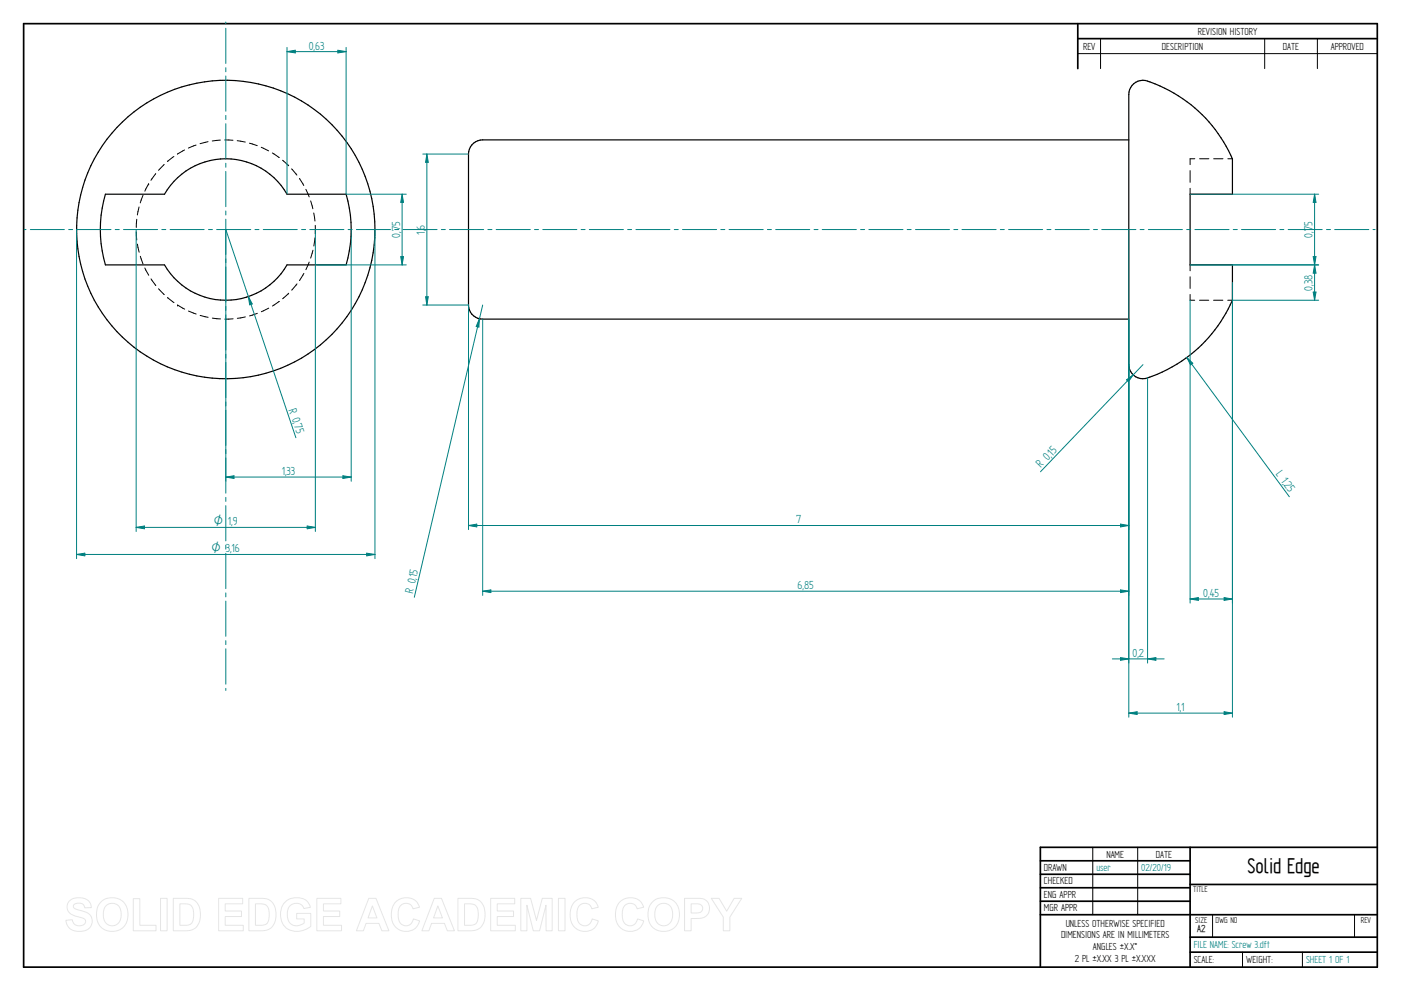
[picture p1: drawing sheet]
<svg xmlns="http://www.w3.org/2000/svg" width="594mm" height="420mm" viewBox="0 0 594 420" stroke-linecap="round" stroke-linejoin="round" font-family="sans-serif">
<g fill="none" stroke="#000" stroke-width=".72">
<path d="M10 10h574v400h-574zM457 10v19.1M457 16.4h127M504.6 359.2v50.8M584 359.2h-142.9v50.8M441.1 365h63.5M441.1 370.7h63.5M441.1 376.4h63.5M504.6 375h79.4M441.1 382.1h63.5M441.1 387.8h142.9M504.6 397.3h79.4"/>
<path d="M504.6 403.7h79.4"/>
</g>
<g fill="none" stroke="#000" stroke-width=".42">
<path d="M466.7 16.4v12.7M536.3 16.4v12.7M558.6 16.4v12.7M457 22.7h127M93.5 59.4l-3.5 .4M95.3 59.4l3.5 .1M100.6 59.6l3.4 .6M63 77.9h.1M63 77.9l-1.6 3.2M66 73.6l-2 2.9M69.6 69.7l-2.4 2.5M73.7 66.3l-2.7 2.2"/>
<path d="M75.3 65.3h-.1M78.3 63.6l-3 1.7M83.1 61.5l-3.2 1.3M88.2 60.1l-3.4 .8M105.8 60.7l3.3 1.1M110.8 62.4l3.1 1.6M115.5 64.9l2.9 1.9M119.8 67.9l2.6 2.4M123.6 71.6l2.3 2.7M127 75.7l1.8 3M504.6 72.3v5M504.6 79.8v2.5"/>
<path d="M506.6 67.3h-2v2.5M508.7 67.3h3.9M514.6 67.3h4M520.7 67.3h1.9M57.8 98.3l.2 3.4M58 93l-.2 3.4M59 87.8l-.8 3.3M60.7 82.7l-1.2 3.3M129.7 80.3l1.4 3.2M131.7 85.2l1 3.3M133 90.3l.6 3.4M133.7 95.5v3.6"/>
<path d="M58.3 103.5l.7 3.4M59.5 108.7l1.2 3.3M61.4 113.6l1.7 3.1M64 118.2l2.1 2.9M128.9 115.9l-1.9 3M131.1 111.1l-1.4 3.2M132.7 106.1l-1 3.3M133.6 100.8l-.5 3.5M504.6 112.3v2.5M504.6 117.3v5M67.2 122.4l2.5 2.5M71 126.2l2.8 2.1"/>
<path d="M75.3 129.3h.1M75.3 129.3l3 1.8M79.9 131.9l3.3 1.2M84.9 133.7l3.4 .8M90 134.9l3.5 .3M98.8 135.2l-3.5 .1M104 134.4l-3.4 .6M109.1 132.8l-3.3 1.1M114 130.6l-3.2 1.6M118.4 127.8l-2.9 2M122.4 124.3l-2.6 2.4M125.9 120.4l-2.2 2.6"/>
<path d="M504.6 124.8v2.5h2M508.6 127.3h4M514.6 127.3h3.9M520.6 127.3h2M463.4 359.2v28.6M482.4 359.2v28.6M514.2 387.9v9.4M574.4 387.9v9.4M526.9 403.7v6.3M552.3 403.7v6.3"/>
</g>
<g fill="none" stroke="#000" stroke-width=".51">
<path d="M486.6 34.4a6 6 0 0 0-7.9 5.6v114.6a6 6 0 0 0 8.8 5.3 59.8 59.8 0 0 0 35.1-32.6v-15h-18v-30h18v-15M486.6 34.4a59.8 59.8 0 0 1 36 33M478.7 59.3h-274a6 6 0 0 0-6 6v64a5.9 5.9 0 0 0 6 6h274M44.7 82.3h25.1a30 30 0 0 1 51.9 0h25.1a53.1 53.1 0 0 1 0 30h-25.1a30 30 0 0 1-51.9 0h-25.1a53.1 53.1 0 0 1 0-30z"/>
<circle cx="95.7" cy="97.3" r="63.3"/>
</g>
<path d="M32.5 97.3v139.6M159 97.3v139.6M32.5 235.1l3.5-.6v1.2z" fill="none" stroke="#008080" stroke-width=".42"/>
<path d="M32.5 235.1l3.5-.6v1.2z" fill="#008080"/>
<path d="M155.5 234.5l3.5 .6-3.5 .6z" fill="none" stroke="#008080" stroke-width=".42"/>
<path d="M155.5 234.5l3.5 .6-3.5 .6z" fill="#008080"/>
<path d="M57.7 97.3v128M133.7 97.3v128M32.5 235.1h126.5M57.7 223.6l3.5-.6v1.2z" fill="none" stroke="#008080" stroke-width=".42"/>
<path d="M57.7 223.6l3.5-.6v1.2z" fill="#008080"/>
<path d="M130.3 223l3.4 .6-3.4 .6z" fill="none" stroke="#008080" stroke-width=".42"/>
<path d="M130.3 223l3.4 .6-3.4 .6z" fill="#008080"/>
<path d="M95.8 97.3v106.7M148.9 97.3v106.7M95.8 202.3l3.4-.6v1.2zM57.7 223.6h76" fill="none" stroke="#008080" stroke-width=".42"/>
<path d="M95.8 202.3l3.4-.6v1.2z" fill="#008080"/>
<path d="M145.4 201.7l3.5 .6-3.5 .6z" fill="none" stroke="#008080" stroke-width=".42"/>
<path d="M145.4 201.7l3.5 .6-3.5 .6z" fill="#008080"/>
<path d="M95.8 97.3l29.7 88.3M105.3 125.7l1.7 3.2-1.1 .3zM95.8 202.3h53.1" fill="none" stroke="#008080" stroke-width=".42"/>
<path d="M105.3 125.7l1.7 3.2-1.1 .3z" fill="#008080"/>
<path d="M203.3 135.2l-.2 3.5-1.2-.3zM204.7 129.3l-29 123.9" fill="none" stroke="#008080" stroke-width=".42"/>
<path d="M203.3 135.2l-.2 3.5-1.2-.3z" fill="#008080"/>
<path d="M204.7 135.3v117.1M478.7 135.3v117.1M204.7 250.7l3.4-.6v1.1z" fill="none" stroke="#008080" stroke-width=".42"/>
<path d="M204.7 250.7l3.4-.6v1.1z" fill="#008080"/>
<path d="M475.1 250.1l3.6 .6-3.6 .5z" fill="none" stroke="#008080" stroke-width=".42"/>
<path d="M475.1 250.1l3.6 .6-3.6 .5z" fill="#008080"/>
<path d="M179.3 65.3h19.4M181 65.3l.6 3.5h-1.1zM179.3 129.3h19.4M204.7 250.7h274" fill="none" stroke="#008080" stroke-width=".42"/>
<path d="M181 65.3l.6 3.5h-1.1z" fill="#008080"/>
<path d="M180.5 125.8h1.1l-.6 3.5z" fill="none" stroke="#008080" stroke-width=".42"/>
<path d="M180.5 125.8h1.1l-.6 3.5z" fill="#008080"/>
<path d="M181 65.3v64M478.7 97.3v127.2M198.7 129.3v95.2M198.7 222.8l3.5-.6v1.2z" fill="none" stroke="#008080" stroke-width=".42"/>
<path d="M198.7 222.8l3.5-.6v1.2z" fill="#008080"/>
<path d="M475.1 222.2l3.6 .6-3.6 .6z" fill="none" stroke="#008080" stroke-width=".42"/>
<path d="M475.1 222.2l3.6 .6-3.6 .6z" fill="#008080"/>
<path d="M484.7 154.6l-43.5 45.4M477.7 161l2.8-2.1-2 2.9zM198.7 222.8h280" fill="none" stroke="#008080" stroke-width=".42"/>
<path d="M477.7 161l2.8-2.1-2 2.9z" fill="#008080"/>
<path d="M503.3 151.6l43.4 59M503.3 151.6l2.5 2.4-.9 .7z" fill="none" stroke="#008080" stroke-width=".42"/>
<path d="M503.3 151.6l2.5 2.4-.9 .7z" fill="#008080"/>
<path d="M478.7 154.6v126.5M486.6 160.2v120.9M475.1 278.8l3.6 .6-3.6 .6z" fill="none" stroke="#008080" stroke-width=".42"/>
<path d="M475.1 278.8l3.6 .6-3.6 .6z" fill="#008080"/>
<path d="M486.6 279.4l3.5-.6v1.2z" fill="none" stroke="#008080" stroke-width=".42"/>
<path d="M486.6 279.4l3.5-.6v1.2z" fill="#008080"/>
<path d="M522.6 127.3v176.8M478.7 154.6v149.5M471.7 279.4h21.9M519.1 301.8l3.5 .5-3.5 .6z" fill="none" stroke="#008080" stroke-width=".42"/>
<path d="M519.1 301.8l3.5 .5-3.5 .6z" fill="#008080"/>
<path d="M478.7 302.3l3.5-.5v1.1z" fill="none" stroke="#008080" stroke-width=".42"/>
<path d="M478.7 302.3l3.5-.5v1.1z" fill="#008080"/>
<path d="M522.6 112.3h36.6M557.4 112.3l.6 3.5h-1.2zM522.6 127.3h36.6M478.7 302.3h43.9" fill="none" stroke="#008080" stroke-width=".42"/>
<path d="M557.4 112.3l.6 3.5h-1.2z" fill="#008080"/>
<path d="M556.8 123.8h1.2l-.6 3.5z" fill="none" stroke="#008080" stroke-width=".42"/>
<path d="M556.8 123.8h1.2l-.6 3.5z" fill="#008080"/>
<path d="M522.6 119.8v135.9M557.4 112.3v15M504.6 127.3v128.4M504.6 254l3.6-.6v1.2z" fill="none" stroke="#008080" stroke-width=".42"/>
<path d="M504.6 254l3.6-.6v1.2z" fill="#008080"/>
<path d="M519.1 253.4l3.5 .6-3.5 .6z" fill="none" stroke="#008080" stroke-width=".42"/>
<path d="M519.1 253.4l3.5 .6-3.5 .6z" fill="#008080"/>
<path d="M504.6 82.3h54.6M557.4 82.3l.6 3.5h-1.2zM504.6 112.3h54.6M504.6 254h18" fill="none" stroke="#008080" stroke-width=".42"/>
<path d="M557.4 82.3l.6 3.5h-1.2z" fill="#008080"/>
<path d="M556.8 108.8h1.2l-.6 3.5z" fill="none" stroke="#008080" stroke-width=".42"/>
<path d="M556.8 108.8h1.2l-.6 3.5z" fill="#008080"/>
<g fill="none" stroke="#008080" stroke-width=".42">
<path d="M95.8 9.4v.8M95.8 12v14.9M95.8 28.7v1.7M95.8 32.2v15M95.8 48.9v1.8M95.8 52.5v14.9M95.8 69.2v1.7M95.8 72.7v14.9M10.2 97.3h.8M12.9 97.3h14.4M29.1 97.3h1.7M32.6 97.3h14.5"/>
<path d="M48.8 97.3h1.8M52.4 97.3h14.4M68.6 97.3h1.7M72.1 97.3h14.5M88.4 97.3h1.7M91.9 97.3h14.4M95.8 89.5v1.6M95.8 92.9v15M108.1 97.3h1.7M111.6 97.3h14.5M127.9 97.3h1.7M131.4 97.3h14.4"/>
<path d="M146.8 82.3h25.5M147.6 97.3h1.7M151.1 97.3h14.5M167.4 97.3h1.7M170.5 82.3l.6 3.5h-1.2zM170.9 97.3h14.4M187.1 97.3h1.7M190.6 97.3h14.5M206.9 97.3h1.7M210.4 97.3h14.5M226.6 97.3h1.7M230.2 97.3h14.4"/>
<path d="M246.4 97.3h1.7M249.9 97.3h14.5M266.1 97.3h1.7M269.7 97.3h14.4M285.9 97.3h1.7M289.4 97.3h14.5M305.6 97.3h1.8M309.2 97.3h14.4M325.4 97.3h1.7M328.9 97.3h14.5M345.2 97.3h1.7M348.7 97.3h14.4"/>
<path d="M364.9 97.3h1.7M368.4 97.3h14.5M384.7 97.3h1.7M388.2 97.3h14.4M404.4 97.3h1.7M407.9 97.3h14.5M424.2 97.3h1.7M427.7 97.3h14.4M443.9 97.3h1.7M447.4 97.3h14.5M463.7 97.3h1.7M467.2 97.3h14.5"/>
<path d="M483.4 97.3h1.7M487 97.3h14.4M503.2 97.3h1.7M506.7 97.3h14.5M522.9 97.3h1.8M526.5 97.3h14.4M542.7 97.3h1.7M546.2 97.3h14.5M557.4 82.3v30M562.5 97.3h1.7M565.9 97.3h14.5M582.2 97.3h.9"/>
<path d="M95.8 109.7v1.7M95.8 113.2v14.9M134.2 112.3h38.1M95.8 129.9v1.7M95.8 133.4v15M95.8 150.2v1.6M95.8 153.7v14.9M95.8 170.4v1.7M95.8 173.9v14.9M95.8 190.6v1.8M95.8 194.1v15M95.8 210.9v1.7"/>
<path d="M95.8 214.4v14.9M95.8 231.1v1.7M95.8 234.6v15M95.8 251.4v1.7M95.8 254.8v15M95.8 271.6v1.7M95.8 275.1v15M95.8 291.8v.9"/>
</g>
<path d="M170.5 82.3l.6 3.5h-1.2z" fill="#008080"/>
<path d="M169.9 108.8h1.2l-.6 3.5z" fill="none" stroke="#008080" stroke-width=".42"/>
<path d="M169.9 108.8h1.2l-.6 3.5z" fill="#008080"/>
<path d="M121.7 20.1v62.2M121.7 21.9l3.5-.6v1.1zM146.8 20.1v62.2M170.5 82.3v30" fill="none" stroke="#008080" stroke-width=".42"/>
<path d="M121.7 21.9l3.5-.6v1.1z" fill="#008080"/>
<path d="M143.2 21.3l3.6 .6-3.6 .5z" fill="none" stroke="#008080" stroke-width=".42"/>
<path d="M143.2 21.3l3.6 .6-3.6 .5z" fill="#008080"/>
<path d="M121.7 21.9h25.1" fill="none" stroke="#008080" stroke-width=".42"/>
<g fill="none" stroke="#e6e6e6" stroke-width=".42">
<path d="M29.6 381.8a6.5 6.5 0 0 1 8.5 .8l.6 2.2-2.8 .1a2.7 2.7 0 0 0-2.1-2 2.7 2.7 0 0 0-2.7 1.1 1.87 1.87 0 0 0 2.2 1.8l1.4 .4a4.4 4.4 0 0 1 4 6.2 6.4 6.4 0 0 1-9.1 1.3l-1.2-1.8-.5-1.7 2.7-.3a2.94 2.94 0 0 0 2.6 2.6 2.94 2.94 0 0 0 3.1-1.9 2.67 2.67 0 0 0-2.9-1.8 4.9 4.9 0 0 1-5-4.3l.4-1.6zM42.8 382.4a6.9 6.9 0 0 1 8.3-.8 6.9 6.9 0 0 1 3 7.7 6.7 6.7 0 0 1-8 5.5 6.7 6.7 0 0 1-5.1-8.3 6.1 6.1 0 0 1 1.8-4.1zM44.8 384.2a3.9 3.9 0 0 1 4.6-.8 3.9 3.9 0 0 1 2 4.3 3.8 3.8 0 0 1-1.9 4.3 3.8 3.8 0 0 1-4.6-.7 6.6 6.6 0 0 1-.1-7.1zM56.5 381h2.8v11.3h6.9v2.3h-9.7zM68.1 380.9h2.8v13.7h-2.8zM73.5 380.9h5a5.9 5.9 0 0 1 6.5 7 5.9 5.9 0 0 1-6.3 6.7h-5.2zM76.3 383.2h1.8a3.4 3.4 0 0 1 4 3.9v1.2a3.2 3.2 0 0 1-3.8 4h-2zM92.7 380.9h10.2v2.3h-7.4v3h6.9v2.4h-6.9v3.7h7.7v2.3h-10.5zM105.5 380.9h5.1a5.9 5.9 0 0 1 6.4 7 5.9 5.9 0 0 1-6.3 6.7h-5.2zM108.3 383.2h1.9a3.4 3.4 0 0 1 4 3.9v1.2a3.2 3.2 0 0 1-3.8 4h-2.1zM120.9 382.4a7.3 7.3 0 0 1 9.7 .1l1 2.2-2.7 .5a3.7 3.7 0 0 0-4.6-2 3.7 3.7 0 0 0-2.5 4.4 4.2 4.2 0 0 0 2.2 4.5 4.2 4.2 0 0 0 5-.8v-1.7h-3.2v-2.3h6v5.4a8.1 8.1 0 0 1-11.8-.8 8.3 8.3 0 0 1 .9-9.5zM134.4 380.9h10.2v2.3h-7.4v3h6.9v2.4h-6.9v3.7h7.6v2.3h-10.4z"/>
<path d="M156.4 380.9h3l5.5 13.7h-3l-1.2-3.1h-5.5l-1.1 3.1h-3zM157.9 384.1l1.9 5.1h-3.7zM167.7 382.5a6 6 0 0 1 10.2 2.1l-2.8 .7a3.2 3.2 0 0 0-3.9-2.2 3.2 3.2 0 0 0-2.4 3.8 4.6 4.6 0 0 0 2.5 5.5 3.2 3.2 0 0 0 4-2.8l2.6 .8a6.1 6.1 0 0 1-7.2 4.3 6.1 6.1 0 0 1-4.8-6.8 7.7 7.7 0 0 1 1.8-5.4zM184.1 380.9h3.1l5.5 13.7h-3l-1.2-3.1h-5.5l-1.1 3.1h-3zM185.7 384.1l1.9 5.1h-3.8zM194.2 380.9h5a5.9 5.9 0 0 1 6.5 7 5.9 5.9 0 0 1-6.3 6.7h-5.2zM197 383.2h1.8a3.4 3.4 0 0 1 4 3.9v1.2a3.2 3.2 0 0 1-3.8 4h-2zM208.1 380.9h10.2v2.3h-7.4v3h6.9v2.4h-6.9v3.7h7.6v2.3h-10.4zM220.8 380.9h4.2l2.5 9.3 2.4-9.3h4.2v13.7h-2.5l-.1-10.8-2.7 10.8h-2.7l-2.7-10.8v10.8h-2.6zM236.8 380.9h2.8v13.7h-2.8zM243.5 382.5a6 6 0 0 1 10.2 2.1l-2.8 .7a3.2 3.2 0 0 0-3.8-2.2 3.2 3.2 0 0 0-2.4 3.8 4.6 4.6 0 0 0 2.4 5.5 3.2 3.2 0 0 0 4-2.8l2.6 .8a6.1 6.1 0 0 1-7.2 4.3 6.1 6.1 0 0 1-4.7-6.8 7.7 7.7 0 0 1 1.7-5.4zM262.7 382.5a6 6 0 0 1 10.2 2.1l-2.7 .7a3.2 3.2 0 0 0-3.9-2.2 3.2 3.2 0 0 0-2.4 3.8 4.6 4.6 0 0 0 2.4 5.5 3.2 3.2 0 0 0 4-2.8l2.7 .8a6.1 6.1 0 0 1-7.2 4.3 6.1 6.1 0 0 1-4.8-6.8 7.7 7.7 0 0 1 1.7-5.4z"/>
<path d="M276.7 382.4a6.9 6.9 0 0 1 8.3-.8 6.9 6.9 0 0 1 3 7.7 6.7 6.7 0 0 1-8.1 5.5 6.7 6.7 0 0 1-5.1-8.3 6.1 6.1 0 0 1 1.9-4.1zM278.7 384.2a3.9 3.9 0 0 1 4.6-.8 3.9 3.9 0 0 1 1.9 4.3 3.8 3.8 0 0 1-1.8 4.3 3.8 3.8 0 0 1-4.7-.7 6.6 6.6 0 0 1 0-7.1zM290.3 380.9h5.2a4.4 4.4 0 0 1 5.4 4.3 4.4 4.4 0 0 1-5.4 4.2h-2.4v5.2h-2.8zM293.1 383.2h1.8a2.1 2.1 0 0 1 2.6 .6 2.1 2.1 0 0 1 0 2.6 3.4 3.4 0 0 1-2.9 .7h-1.5zM301.6 380.9h3.3l3.2 5.4 3.2-5.4h3.2l-5 7.9v5.8h-2.8v-5.8z"/>
</g>
<text font-size="10.1" x="529" y="370.2">Solid Edge</text>
<g font-size="5.6" fill="#008080">
<text x="130.9" y="21">0,63</text>
<text x="169.7" y="100.8" transform="rotate(-90 169.7 100.8)">0,75</text>
<text x="180.2" y="99.4" transform="rotate(-90 180.2 99.4)">1,6</text>
<text x="556.5" y="100.8" transform="rotate(-90 556.5 100.8)">0,75</text>
<text x="556.5" y="123.2" transform="rotate(-90 556.5 123.2)">0,38</text>
<text x="122.4" y="173.7" transform="rotate(71 122.4 173.7)">R 0,</text>
<text x="124.6" y="180.2" transform="rotate(71 124.6 180.2)">75</text>
<text x="446.1" y="193.5" transform="rotate(-46 446.1 193.5)">15</text>
<text x="119.5" y="201.4">1,33</text>
<text x="441.4" y="198.5" transform="rotate(-46 441.4 198.5)">R 0,</text>
<text x="540.8" y="201.1" transform="rotate(54 540.8 201.1)">L 1,</text>
<text x="544.2" y="205.7" transform="rotate(54 544.2 205.7)">25</text>
<text x="337.6" y="221.9">7</text>
<text x="96.6" y="222.7">1,9</text>
<text x="176.7" y="245.2" transform="rotate(-77 176.7 245.2)">15</text>
<text x="175.1" y="251.8" transform="rotate(-77 175.1 251.8)">R 0,</text>
<text x="338.2" y="249.8">6,85</text>
<text x="510.2" y="253.1">0,45</text>
<text x="480.2" y="278.5">0,2</text>
<text x="498.8" y="301.5">1,1</text>
</g>
<g font-size="5.4" fill="#008080">
<text x="90.6" y="222.7">O</text>
<text x="89.7" y="234.2">O 3,16</text>
</g>
<g font-size="4.9">
<text x="507.9" y="14.7">REVISION HISTORY</text>
<text x="459.3" y="21">REV</text>
<text x="492.7" y="21">DESCRIPTION</text>
<text x="544" y="21">DATE</text>
<text x="564.3" y="21">APPROVED</text>
<text x="469.1" y="363.6">NAME</text>
<text x="490.1" y="363.6">DATE</text>
<text x="442.7" y="369.3">DRAWN</text>
<text x="442.7" y="375">CHECKED</text>
<text x="442.7" y="380.7">ENG APPR</text>
<text x="442.7" y="386.4">MGR APPR</text>
<text x="451.9" y="392.9">UNLESS OTHERWISE SPECIFIED</text>
<text x="449.9" y="397.9">DIMENSIONS ARE IN MILLIMETERS</text>
<text x="455.7" y="407.8">2 PL ±X.XX 3 PL ±X.XXX</text>
<text x="463.5" y="402.9">ANGLES ±X.X°</text>
<text x="506.2" y="408.3">SCALE:</text>
<text x="528.4" y="408.3">WEIGHT:</text>
</g>
<g font-size="4.9" fill="#008080">
<text x="464.9" y="369.3">user</text>
<text x="483.9" y="369.3">02/20/19</text>
<text x="506.2" y="402">FILE NAME: Screw 3.dft</text>
<text x="553.8" y="408.4">SHEET 1 OF 1</text>
</g>
<text font-size="4.8" x="507.7" y="395.3">A2</text>
<g font-size="4.1">
<text x="505.9" y="378.3">TITLE</text>
<text x="506.9" y="391.1">SIZE</text>
<text x="515.4" y="391.1">DWG NO</text>
<text x="577" y="391.1">REV</text>
</g>
</svg>
